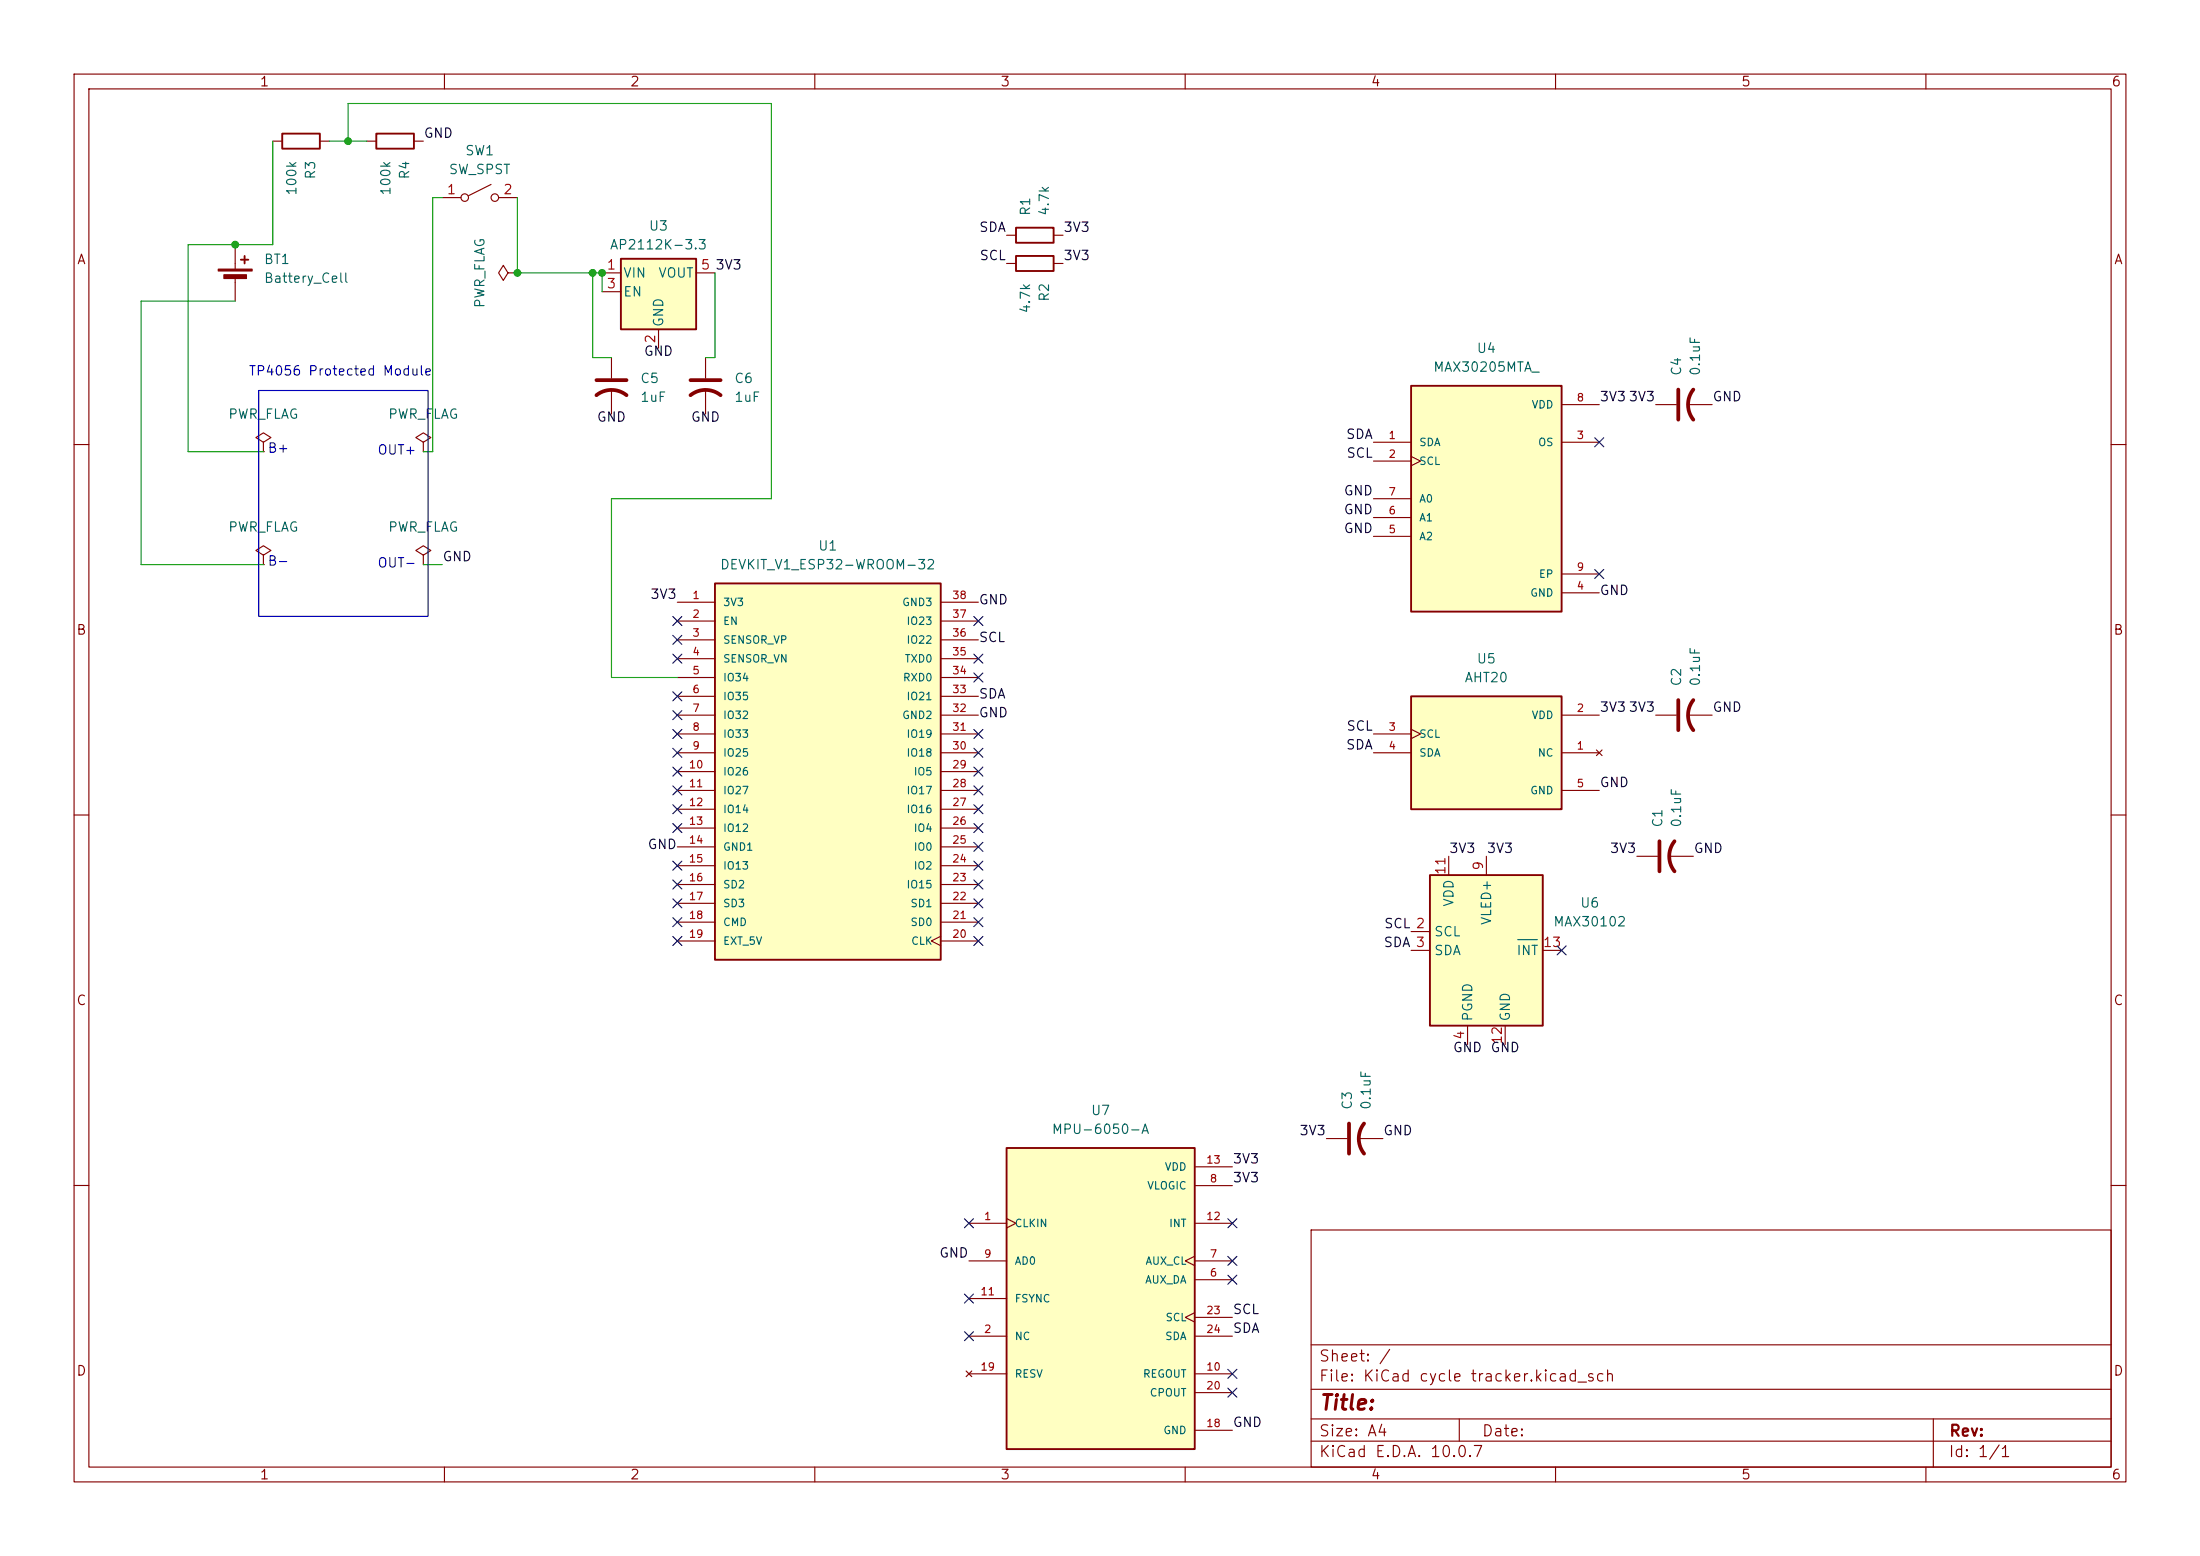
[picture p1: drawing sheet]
<svg xmlns="http://www.w3.org/2000/svg" width="297mm" height="210mm" viewBox="0 0 297 210" stroke-linecap="round" stroke-linejoin="round" font-family="sans-serif">
<g fill="none" stroke="#840000" stroke-width=".15">
<path d="M10 10h277v190h-277zM12 12h273v186h-273zM60 10v2M110 10v2M160 10v2M210 10v2M260 10v2M95.2 48.3v2.8M95.2 52.6v3.3M10 60h2M285 60h2M10 110h2"/>
<path d="M285 110h2M10 160h2M177 166h108v32h-108zM285 160h2M60 198v2M110 198v2M160 198v2M177 194.5h108M177 191.5h108M177 187.5h108M177 181.5h108M197 191.5v3"/>
<path d="M210 198v2M260 198v2M261 191.5v6.5"/>
</g>
<path d="M93.2 53.3a3.3 3.3 0 0 1 4.1 0M93.2 51.3h4.1" fill="none" stroke="#840000" stroke-width=".51"/>
<path d="M135.9 154.9h25.4v40.7h-25.4z" fill="#ffffc2"/>
<path d="M38.1 18h5.1v2.1h-5.1zM135.9 154.9h25.4v40.7h-25.4z" fill="none" stroke="#840000" stroke-width=".25"/>
<g fill="none" stroke="#840000" stroke-width=".15">
<path d="M36.8 19.1h1.3M43.2 19.1h1.2M68.6 36.8l-.7-1-.6 1 .6 1 .7-1h1.2M69.8 36.8h.1M161.3 157.5h5.1M130.8 165.1h5.1M130.8 170.2h5.1M130.8 175.3h5.1M135.9 164.5l1.3 .6-1.3 .6M161.3 169.5l-1.3 .7 1.3 .6M161.3 177.2l-1.3 .6 1.3 .6M161.3 165.1h5.1"/>
<path d="M161.3 172.7h5.1M161.3 170.2h5.1M161.3 160h5.1M161.3 177.8h5.1M130.4 185l.8 .8M130.8 180.3h5.1M130.8 185.4h5.1M131.2 185l-.8 .8M161.3 180.3h5.1M161.3 185.4h5.1M161.3 193h5.1M161.3 188h5.1"/>
</g>
<path d="M190.5 94h20.3v15.2h-20.3z" fill="#ffffc2"/>
<path d="M190.5 94h20.3v15.2h-20.3z" fill="none" stroke="#840000" stroke-width=".25"/>
<g fill="none" stroke="#840000" stroke-width=".15">
<path d="M59.7 26.7h2.5M66.3 24.9l-3.1 1.5M67.3 26.7h2.5M185.4 99.1h5.1M190.5 98.4l1.3 .7-1.3 .6M210.8 96.5h5.1M185.4 101.6h5.1M210.8 101.6h5.1M210.8 106.7h5.1M215.5 101.2l.8 .8M216.3 101.2l-.8 .8"/>
<circle cx="62.7" cy="26.7" r=".51"/>
<circle cx="66.8" cy="26.7" r=".51"/>
</g>
<path d="M190.5 52.1h20.3v30.5h-20.3z" fill="#ffffc2"/>
<path d="M190.5 52.1h20.3v30.5h-20.3z" fill="none" stroke="#840000" stroke-width=".25"/>
<path d="M185.4 59.7h5.1M210.8 59.7h5.1M210.8 54.6h5.1M185.4 62.2h5.1M185.4 72.4h5.1M185.4 69.9h5.1M185.4 67.3h5.1M190.5 61.6l1.3 .6-1.3 .7M210.8 77.5h5.1M210.8 80h5.1" fill="none" stroke="#840000" stroke-width=".15"/>
<path d="M193 118.1h15.3v20.3h-15.3z" fill="#ffffc2"/>
<path d="M50.8 18h5.1v2.1h-5.1zM193 118.1h15.3v20.3h-15.3z" fill="none" stroke="#840000" stroke-width=".25"/>
<g fill="none" stroke="#840000" stroke-width=".15">
<path d="M49.5 19.1h1.3M55.9 19.1h1.2M223.5 96.5h2.8M227.8 96.5h3.3M195.6 115.6v2.5M200.7 115.6v2.5M190.5 125.7h2.5M190.5 128.3h2.5M198.1 138.4v2.6M203.2 138.4v2.6M208.3 128.3h2.5M179.1 153.7h2.8"/>
<path d="M183.4 153.7h3.3"/>
</g>
<path d="M204.9 126.8h2.6" fill="none" stroke="#006464" stroke-width=".15"/>
<path d="M226.6 94.5v4.1M228.6 94.5a3.3 3.3 0 0 0 0 4.1M182.1 151.6v4.1M184.1 151.6a3.3 3.3 0 0 0 0 4.1" fill="none" stroke="#840000" stroke-width=".51"/>
<path d="M96.5 78.7h30.5v50.8h-30.5z" fill="#ffffc2"/>
<path d="M137.2 30.7h5v2.1h-5zM137.2 34.5h5v2.1h-5zM96.5 78.7h30.5v50.8h-30.5z" fill="none" stroke="#840000" stroke-width=".25"/>
<g fill="none" stroke="#840000" stroke-width=".15">
<path d="M135.9 31.8h1.3M135.9 35.6h1.3M142.2 31.8h1.3M142.2 35.6h1.3M57.1 59.7l1.1-.6-1.1-.7-1 .7 1 .6v1.3M82.5 48.3v2.8M82.5 52.6v3.3M57.1 74.9l1.1-.6-1.1-.6-1 .6 1 .6v1.3M57.1 76.2h.1M57.1 61h.1M91.4 81.3h5.1M91.4 83.8h5.1"/>
<path d="M91.4 86.4h5.1M91.4 88.9h5.1M91.4 91.4h5.1M91.4 94h5.1M91.4 96.5h5.1M91.4 99.1h5.1M127 81.3h5.1M127 83.8h5.1M127 86.4h5.1M127 88.9h5.1M127 91.4h5.1M127 94h5.1"/>
<path d="M127 96.5h5.1M127 99.1h5.1M91.4 101.6h5.1M91.4 104.1h5.1M91.4 106.7h5.1M91.4 109.2h5.1M91.4 111.8h5.1M91.4 114.3h5.1M91.4 116.8h5.1M91.4 119.4h5.1M127 101.6h5.1M127 104.1h5.1"/>
<path d="M127 106.7h5.1M127 109.2h5.1M127 111.8h5.1M127 114.3h5.1M127 116.8h5.1M127 119.4h5.1M91.4 121.9h5.1M91.4 124.5h5.1M91.4 127h5.1M127 126.4l-1.3 .6 1.3 .6M127 121.9h5.1M127 124.5h5.1"/>
<path d="M127 127h5.1"/>
</g>
<path d="M80.5 53.3a3.3 3.3 0 0 1 4.1 0M80.5 51.3h4.1" fill="none" stroke="#840000" stroke-width=".51"/>
<path d="M83.8 34.9h10.2v9.6h-10.2z" fill="#ffffc2"/>
<path d="M32.5 35.1h1M33 34.5v1.1M83.8 34.9h10.2v9.6h-10.2z" fill="none" stroke="#840000" stroke-width=".25"/>
<g fill="none" stroke="#840000" stroke-width=".15">
<path d="M31.7 33v3.3M31.7 37.3v3.3M81.3 36.8h2.5M81.3 39.4h2.5M94 36.8h2.5M35.6 59.7l1-.6-1-.7-1.1 .7 1.1 .6v1.3M88.9 44.5v2.5M223.5 54.6h2.8M227.8 54.6h3.3M35.6 74.9l1-.6-1-.6-1.1 .6 1.1 .6v1.3M35.6 76.2h.1M35.6 61h.1"/>
<path d="M221 115.6h2.8M225.3 115.6h3.3"/>
</g>
<path d="M226.6 52.6v4M228.6 52.6a3.3 3.3 0 0 0 0 4M224 113.5v4.1M226.1 113.5a3.3 3.3 0 0 0 0 4.1" fill="none" stroke="#840000" stroke-width=".51"/>
<g fill="#840000" stroke="#840000" stroke-width=".15">
<path d="M29.5 36.3h4.5v.3h-4.5z"/>
<path d="M30.2 37.1h3.1v.5h-3.1z"/>
</g>
<path d="M36.8 19.1v13.9h-11.4v28h10.2M44.4 19.1h5.1M47 19.1v-5.1h57.1v53.3h-21.6v24.1h8.9M59.7 26.7h-1.3v34.3h-1.3M69.8 26.7v10.1h11.5v2.6M80 36.8v11.5h2.5M96.5 36.8v11.5h-1.3M31.7 40.6h-12.7v35.6h16.6M57.1 76.2h2.6" fill="none" stroke="#009600" stroke-width=".15"/>
<g fill="none" stroke="#000084" stroke-width=".15">
<path d="M215.3 59.1l1.2 1.2M216.5 59.1l-1.2 1.2M215.3 76.9l1.2 1.2M216.5 76.9l-1.2 1.2M90.8 93.4l1.2 1.2M90.8 98.5l1.2 1.2M90.8 88.3l1.2 1.2M90.8 85.8l1.2 1.2M90.8 83.2l1.2 1.2M90.8 95.9l1.2 1.2M92 93.4l-1.2 1.2M92 98.5l-1.2 1.2"/>
<path d="M92 88.3l-1.2 1.2M92 85.8l-1.2 1.2M92 83.2l-1.2 1.2M92 95.9l-1.2 1.2M131.5 98.5l1.2 1.2M131.5 88.3l1.2 1.2M131.5 90.8l1.2 1.2M131.5 83.2l1.2 1.2M132.7 98.5l-1.2 1.2M132.7 88.3l-1.2 1.2M132.7 90.8l-1.2 1.2M132.7 83.2l-1.2 1.2"/>
<path d="M90.8 101l1.2 1.2M90.8 103.5l1.2 1.2M90.8 106.1l1.2 1.2M90.8 108.6l1.2 1.2M90.8 116.2l1.2 1.2M90.8 111.2l1.2 1.2M90.8 118.8l1.2 1.2M92 101l-1.2 1.2M92 103.5l-1.2 1.2M92 106.1l-1.2 1.2M92 108.6l-1.2 1.2M92 116.2l-1.2 1.2"/>
<path d="M92 111.2l-1.2 1.2M92 118.8l-1.2 1.2M131.5 116.2l1.2 1.2M131.5 101l1.2 1.2M131.5 103.5l1.2 1.2M131.5 108.6l1.2 1.2M131.5 106.1l1.2 1.2M131.5 118.8l1.2 1.2M131.5 111.2l1.2 1.2M131.5 113.7l1.2 1.2M132.7 116.2l-1.2 1.2M132.7 101l-1.2 1.2"/>
<path d="M132.7 103.5l-1.2 1.2M132.7 108.6l-1.2 1.2M132.7 106.1l-1.2 1.2M132.7 118.8l-1.2 1.2M132.7 111.2l-1.2 1.2M132.7 113.7l-1.2 1.2M90.8 123.9l1.2 1.2M90.8 126.4l1.2 1.2M90.8 121.3l1.2 1.2M92 123.9l-1.2 1.2M92 126.4l-1.2 1.2M92 121.3l-1.2 1.2"/>
<path d="M131.5 126.4l1.2 1.2M131.5 123.9l1.2 1.2M131.5 121.3l1.2 1.2M132.7 126.4l-1.2 1.2M132.7 123.9l-1.2 1.2M132.7 121.3l-1.2 1.2M210.2 127.7l1.2 1.2M211.4 127.7l-1.2 1.2M130.2 164.5l1.2 1.2M130.2 179.7l1.2 1.2M130.2 174.7l1.2 1.2M131.4 164.5l-1.2 1.2"/>
<path d="M131.4 179.7l-1.2 1.2M131.4 174.7l-1.2 1.2M165.8 172.1l1.2 1.2M165.8 169.6l1.2 1.2M165.8 164.5l1.2 1.2M167 172.1l-1.2 1.2M167 169.6l-1.2 1.2M167 164.5l-1.2 1.2M165.8 184.8l1.2 1.2M165.8 187.4l1.2 1.2M167 184.8l-1.2 1.2M167 187.4l-1.2 1.2"/>
</g>
<path d="M34.9 52.7h22.9v30.5h-22.9z" fill="none" stroke="#0000c2" stroke-width=".15"/>
<g fill="#009600" stroke="#009600" stroke-width=".14">
<circle cx="47" cy="19.1" r=".46"/>
<circle cx="81.3" cy="36.8" r=".46"/>
<circle cx="80" cy="36.8" r=".46"/>
<circle cx="69.8" cy="36.8" r=".46"/>
<circle cx="31.7" cy="33" r=".46"/>
</g>
<text font-size="2" fill="#840000" x="178" y="190.8">Title:</text>
<g font-size="1.5" fill="#840000">
<text x="178" y="184.1">Sheet: /</text>
<text x="178" y="186.8">File: KiCad cycle tracker.kicad_sch</text>
<text x="178" y="197">KiCad E.D.A. 10.0.7</text>
<text x="178" y="194.2">Size: A4</text>
<text x="200" y="194.2">Date:</text>
<text x="263" y="197">Id: 1/1</text>
<text x="263" y="194.2">Rev:</text>
</g>
<g font-size="1.3" fill="#840000">
<text x="35" y="12">1</text>
<text x="85" y="12">2</text>
<text x="135" y="12">3</text>
<text x="185" y="12">4</text>
<text x="235" y="12">5</text>
<text x="285" y="12">6</text>
<text x="10.3" y="36">A</text>
<text x="285.3" y="36">A</text>
<text x="10.2" y="86">B</text>
<text x="285.2" y="86">B</text>
<text x="10.2" y="136">C</text>
<text x="285.2" y="136">C</text>
<text x="10.2" y="186">D</text>
<text x="285.2" y="186">D</text>
<text x="35" y="200">1</text>
<text x="85" y="200">2</text>
<text x="135" y="200">3</text>
<text x="185" y="200">4</text>
<text x="235" y="200">5</text>
<text x="285" y="200">6</text>
</g>
<g font-size="1.3" fill="#0f0f0f">
<text x="57.1" y="18.9">GND</text>
<text x="132.1" y="31.6">SDA</text>
<text x="132.2" y="35.4">SCL</text>
<text x="143.5" y="31.6">3V3</text>
<text x="143.5" y="35.4">3V3</text>
<text x="96.5" y="36.7">3V3</text>
<text x="86.8" y="48.3">GND</text>
<text x="80.5" y="57.2">GND</text>
<text x="93.2" y="57.2">GND</text>
<text x="181.6" y="59.6">SDA</text>
<text x="215.9" y="54.5">3V33V3</text>
<text x="231.1" y="54.5">GND</text>
<text x="181.7" y="62.1">SCL</text>
<text x="181.3" y="69.7">GND</text>
<text x="181.3" y="67.2">GND</text>
<text x="59.7" y="76.1">GND</text>
<text x="181.3" y="72.3">GND</text>
<text x="87.7" y="81.2">3V3</text>
<text x="132.1" y="81.9">GND</text>
<text x="215.9" y="80.6">GND</text>
<text x="132.1" y="87">SCL</text>
<text x="132.1" y="94.6">SDA</text>
<text x="132.1" y="97.1">GND</text>
<text x="181.6" y="101.5">SDA</text>
<text x="181.7" y="98.9">SCL</text>
<text x="215.9" y="96.4">3V33V3</text>
<text x="231.1" y="96.4">GND</text>
<text x="215.9" y="106.6">GND</text>
<text x="87.3" y="114.9">GND</text>
<text x="195.6" y="115.4">3V3</text>
<text x="200.6" y="115.4">3V3</text>
<text x="217.2" y="115.4">3V3</text>
<text x="228.6" y="115.4">GND</text>
<text x="186.8" y="125.6">SCL 2</text>
<text x="186.7" y="128.1">SDA 3</text>
<text x="196.1" y="142.3">GND</text>
<text x="201.1" y="142.3">GND</text>
<text x="175.3" y="153.5">3V3</text>
<text x="186.7" y="153.5">GND</text>
<text x="166.3" y="157.4">3V3</text>
<text x="166.3" y="159.9">3V3</text>
<text x="126.7" y="170.1">GND</text>
<text x="166.3" y="177.7">SCL</text>
<text x="166.3" y="180.2">SDA</text>
<text x="166.3" y="192.9">GND</text>
</g>
<g font-size="1.3" fill="#006464">
<text x="60.5" y="23.8">SW_SPST</text>
<text x="62.7" y="21.3">SW1</text>
<text x="40.3" y="26.5" transform="rotate(-90 40.3 26.5)">100k</text>
<text x="42.9" y="24.3" transform="rotate(-90 42.9 24.3)">R3</text>
<text x="53" y="26.5" transform="rotate(-90 53 26.5)">100k</text>
<text x="55.6" y="24.3" transform="rotate(-90 55.6 24.3)">R4</text>
<text x="139.4" y="29.2" transform="rotate(-90 139.4 29.2)">R1</text>
<text x="141.9" y="29.2" transform="rotate(-90 141.9 29.2)">4.7k</text>
<text x="35.5" y="36">BT1</text>
<text x="82.2" y="34">AP2112K-3.3</text>
<text x="87.5" y="31.4">U3</text>
<text x="35.5" y="38.5">Battery_Cell</text>
<text x="65.7" y="41.7" transform="rotate(-90 65.7 41.7)">PWR_FLAG</text>
<text x="84" y="37.8">VIN</text>
<text x="84" y="40.3">EN</text>
<text x="88.8" y="37.8">VOUT</text>
<text x="141.9" y="40.8" transform="rotate(-90 141.9 40.8)">R2</text>
<text x="89.9" y="44.2" transform="rotate(-90 89.9 44.2)">GND</text>
<text x="139.4" y="42.4" transform="rotate(-90 139.4 42.4)">4.7k</text>
<text x="199.3" y="48">U4</text>
<text x="86.3" y="52">C5</text>
<text x="99" y="52">C6</text>
<text x="193.4" y="50.5">MAX30205MTA_</text>
<text x="227.3" y="50.8" transform="rotate(-90 227.3 50.8)">C4</text>
<text x="229.8" y="50.8" transform="rotate(-90 229.8 50.8)">0.1uF</text>
<text x="30.7" y="56.8">PWR_FLAG</text>
<text x="52.3" y="56.8">PWR_FLAG</text>
<text x="86.3" y="54.6">1uF</text>
<text x="99" y="54.6">1uF</text>
<text x="30.7" y="72.1">PWR_FLAG</text>
<text x="52.3" y="72.1">PWR_FLAG</text>
<text x="97.1" y="77.2">DEVKIT_V1_ESP32-WROOM-32</text>
<text x="110.4" y="74.6">U1</text>
<text x="199.3" y="89.9">U5</text>
<text x="197.6" y="92.4">AHT20</text>
<text x="227.3" y="92.7" transform="rotate(-90 227.3 92.7)">C2</text>
<text x="229.8" y="92.7" transform="rotate(-90 229.8 92.7)">0.1uF</text>
<text x="224.7" y="111.8" transform="rotate(-90 224.7 111.8)">C1</text>
<text x="227.3" y="111.8" transform="rotate(-90 227.3 111.8)">0.1uF</text>
<text x="196.5" y="122.5" transform="rotate(-90 196.5 122.5)">VDD</text>
<text x="201.6" y="125" transform="rotate(-90 201.6 125)">VLED+</text>
<text x="209.6" y="125.4">MAX30102</text>
<text x="213.2" y="122.8">U6</text>
<text x="193.5" y="126.7">SCL</text>
<text x="193.5" y="129.2">SDA</text>
<text x="204.6" y="129.2">INT</text>
<text x="199.1" y="137.9" transform="rotate(-90 199.1 137.9)">PGND</text>
<text x="204.2" y="137.9" transform="rotate(-90 204.2 137.9)">GND</text>
<text x="182.8" y="149.9" transform="rotate(-90 182.8 149.9)">C3</text>
<text x="185.4" y="149.9" transform="rotate(-90 185.4 149.9)">0.1uF</text>
<text x="141.9" y="153.4">MPU-6050-A</text>
<text x="147.2" y="150.8">U7</text>
</g>
<g font-size="1.3" fill="#a90000">
<text x="60.2" y="26.5">1</text>
<text x="67.8" y="26.5">2</text>
<text x="81.8" y="36.7">1</text>
<text x="81.8" y="39.2">3</text>
<text x="94.5" y="36.7">5</text>
<text x="88.8" y="46.5" transform="rotate(-90 88.8 46.5)">2</text>
<text x="195.4" y="118.2" transform="rotate(-90 195.4 118.2)">11</text>
<text x="200.5" y="117.6" transform="rotate(-90 200.5 117.6)">9</text>
<text x="208.2" y="128.1">13</text>
<text x="198" y="140.4" transform="rotate(-90 198 140.4)">4</text>
<text x="203.1" y="141" transform="rotate(-90 203.1 141)">12</text>
</g>
<g font-size="1.3" fill="#0000c2">
<text x="33.5" y="51">TP4056 Protected Module</text>
<text x="36" y="61.4">B+</text>
<text x="50.9" y="61.7">OUT+</text>
<text x="36" y="76.7">B-</text>
<text x="50.9" y="76.9">OUT-</text>
</g>
<g font-size="1" fill="#a90000">
<text x="187.4" y="59.5">1</text>
<text x="212.8" y="59.5">3</text>
<text x="212.8" y="54.4">8</text>
<text x="187.4" y="62">2</text>
<text x="187.4" y="69.7">6</text>
<text x="187.4" y="67.1">7</text>
<text x="187.4" y="72.2">5</text>
<text x="212.8" y="77.3">9</text>
<text x="93.4" y="81.1">1</text>
<text x="93.4" y="83.6">2</text>
<text x="128.5" y="83.6">37</text>
<text x="128.5" y="81.1">38</text>
<text x="212.8" y="79.8">4</text>
<text x="93.4" y="86.2">3</text>
<text x="93.4" y="88.7">4</text>
<text x="128.5" y="88.7">35</text>
<text x="128.5" y="86.2">36</text>
<text x="93.4" y="91.3">5</text>
<text x="93.4" y="93.8">6</text>
<text x="128.5" y="93.8">33</text>
<text x="128.5" y="91.3">34</text>
<text x="93.4" y="96.3">7</text>
<text x="93.4" y="98.9">8</text>
<text x="93.4" y="101.4">9</text>
<text x="128.5" y="101.4">30</text>
<text x="128.5" y="98.9">31</text>
<text x="128.5" y="96.3">32</text>
<text x="187.4" y="98.9">3</text>
<text x="187.4" y="101.4">4</text>
<text x="212.8" y="101.4">1</text>
<text x="212.8" y="96.3">2</text>
<text x="92.9" y="104">10</text>
<text x="92.9" y="106.5">11</text>
<text x="128.5" y="106.5">28</text>
<text x="128.5" y="104">29</text>
<text x="212.8" y="106.5">5</text>
<text x="92.9" y="109">12</text>
<text x="92.9" y="111.6">13</text>
<text x="128.5" y="111.6">26</text>
<text x="128.5" y="109">27</text>
<text x="92.9" y="114.1">14</text>
<text x="92.9" y="116.7">15</text>
<text x="92.9" y="119.2">16</text>
<text x="128.5" y="119.2">23</text>
<text x="128.5" y="116.7">24</text>
<text x="128.5" y="114.1">25</text>
<text x="92.9" y="121.7">17</text>
<text x="92.9" y="124.3">18</text>
<text x="128.5" y="124.3">21</text>
<text x="128.5" y="121.7">22</text>
<text x="92.9" y="126.8">19</text>
<text x="128.5" y="126.8">20</text>
<text x="162.8" y="157.3">13</text>
<text x="163.2" y="159.8">8</text>
<text x="132.8" y="164.9">1</text>
<text x="162.8" y="164.9">12</text>
<text x="132.8" y="170">9</text>
<text x="163.2" y="172.5">6</text>
<text x="163.2" y="170">7</text>
<text x="132.3" y="175.1">11</text>
<text x="162.8" y="177.6">23</text>
<text x="132.3" y="185.2">19</text>
<text x="132.8" y="180.2">2</text>
<text x="162.8" y="185.2">10</text>
<text x="162.8" y="180.2">24</text>
<text x="162.8" y="187.8">20</text>
<text x="162.8" y="192.9">18</text>
</g>
<g font-size="1" fill="#006464">
<text x="206.7" y="55.4">VDD</text>
<text x="191.5" y="60.5">SDA</text>
<text x="191.5" y="63">SCL</text>
<text x="207.6" y="60.5">OS</text>
<text x="191.5" y="70.6">A1</text>
<text x="191.5" y="68.1">A0</text>
<text x="191.5" y="73.2">A2</text>
<text x="97.5" y="82">3V3</text>
<text x="121.7" y="82">GND3</text>
<text x="206.5" y="80.8">GND</text>
<text x="207.7" y="78.2">EP</text>
<text x="97.5" y="84.6">EN</text>
<text x="97.5" y="87.1">SENSOR_VP</text>
<text x="97.5" y="89.7">SENSOR_VN</text>
<text x="122.1" y="89.7">TXD0</text>
<text x="122.3" y="87.1">IO22</text>
<text x="122.3" y="84.6">IO23</text>
<text x="97.5" y="92.2">IO34</text>
<text x="97.5" y="94.7">IO35</text>
<text x="121.8" y="92.2">RXD0</text>
<text x="122.3" y="94.7">IO21</text>
<text x="97.5" y="97.3">IO32</text>
<text x="97.5" y="99.8">IO33</text>
<text x="121.7" y="97.3">GND2</text>
<text x="122.3" y="99.8">IO19</text>
<text x="191.5" y="99.8">SCL</text>
<text x="206.7" y="97.3">VDD</text>
<text x="97.5" y="102.4">IO25</text>
<text x="97.5" y="104.9">IO26</text>
<text x="97.5" y="107.4">IO27</text>
<text x="122.3" y="107.4">IO17</text>
<text x="122.3" y="102.4">IO18</text>
<text x="123.3" y="104.9">IO5</text>
<text x="191.5" y="102.4">SDA</text>
<text x="206.5" y="107.4">GND</text>
<text x="207.5" y="102.4">NC</text>
<text x="97.5" y="110">IO14</text>
<text x="97.5" y="112.5">IO12</text>
<text x="122.3" y="110">IO16</text>
<text x="123.3" y="112.5">IO4</text>
<text x="97.5" y="115.1">GND1</text>
<text x="97.5" y="117.6">IO13</text>
<text x="123.3" y="117.6">IO2</text>
<text x="123.3" y="115.1">IO0</text>
<text x="97.5" y="120.1">SD2</text>
<text x="97.5" y="122.7">SD3</text>
<text x="97.5" y="125.2">CMD</text>
<text x="122.3" y="120.1">IO15</text>
<text x="122.8" y="125.2">SD0</text>
<text x="122.8" y="122.7">SD1</text>
<text x="97.5" y="127.8">EXT_5V</text>
<text x="122.9" y="127.8">CLK</text>
<text x="154.8" y="160.8">VLOGIC</text>
<text x="157.2" y="158.2">VDD</text>
<text x="136.9" y="165.9">CLKIN</text>
<text x="157.7" y="165.9">INT</text>
<text x="136.9" y="170.9">AD0</text>
<text x="154.5" y="173.5">AUX_DA</text>
<text x="154.6" y="170.9">AUX_CL</text>
<text x="136.9" y="176">FSYNC</text>
<text x="157.3" y="178.6">SCL</text>
<text x="136.9" y="181.1">NC</text>
<text x="157.2" y="181.1">SDA</text>
<text x="136.9" y="186.2">RESV</text>
<text x="154.2" y="186.2">REGOUT</text>
<text x="155.1" y="188.7">CPOUT</text>
<text x="157" y="193.8">GND</text>
</g>
</svg>
